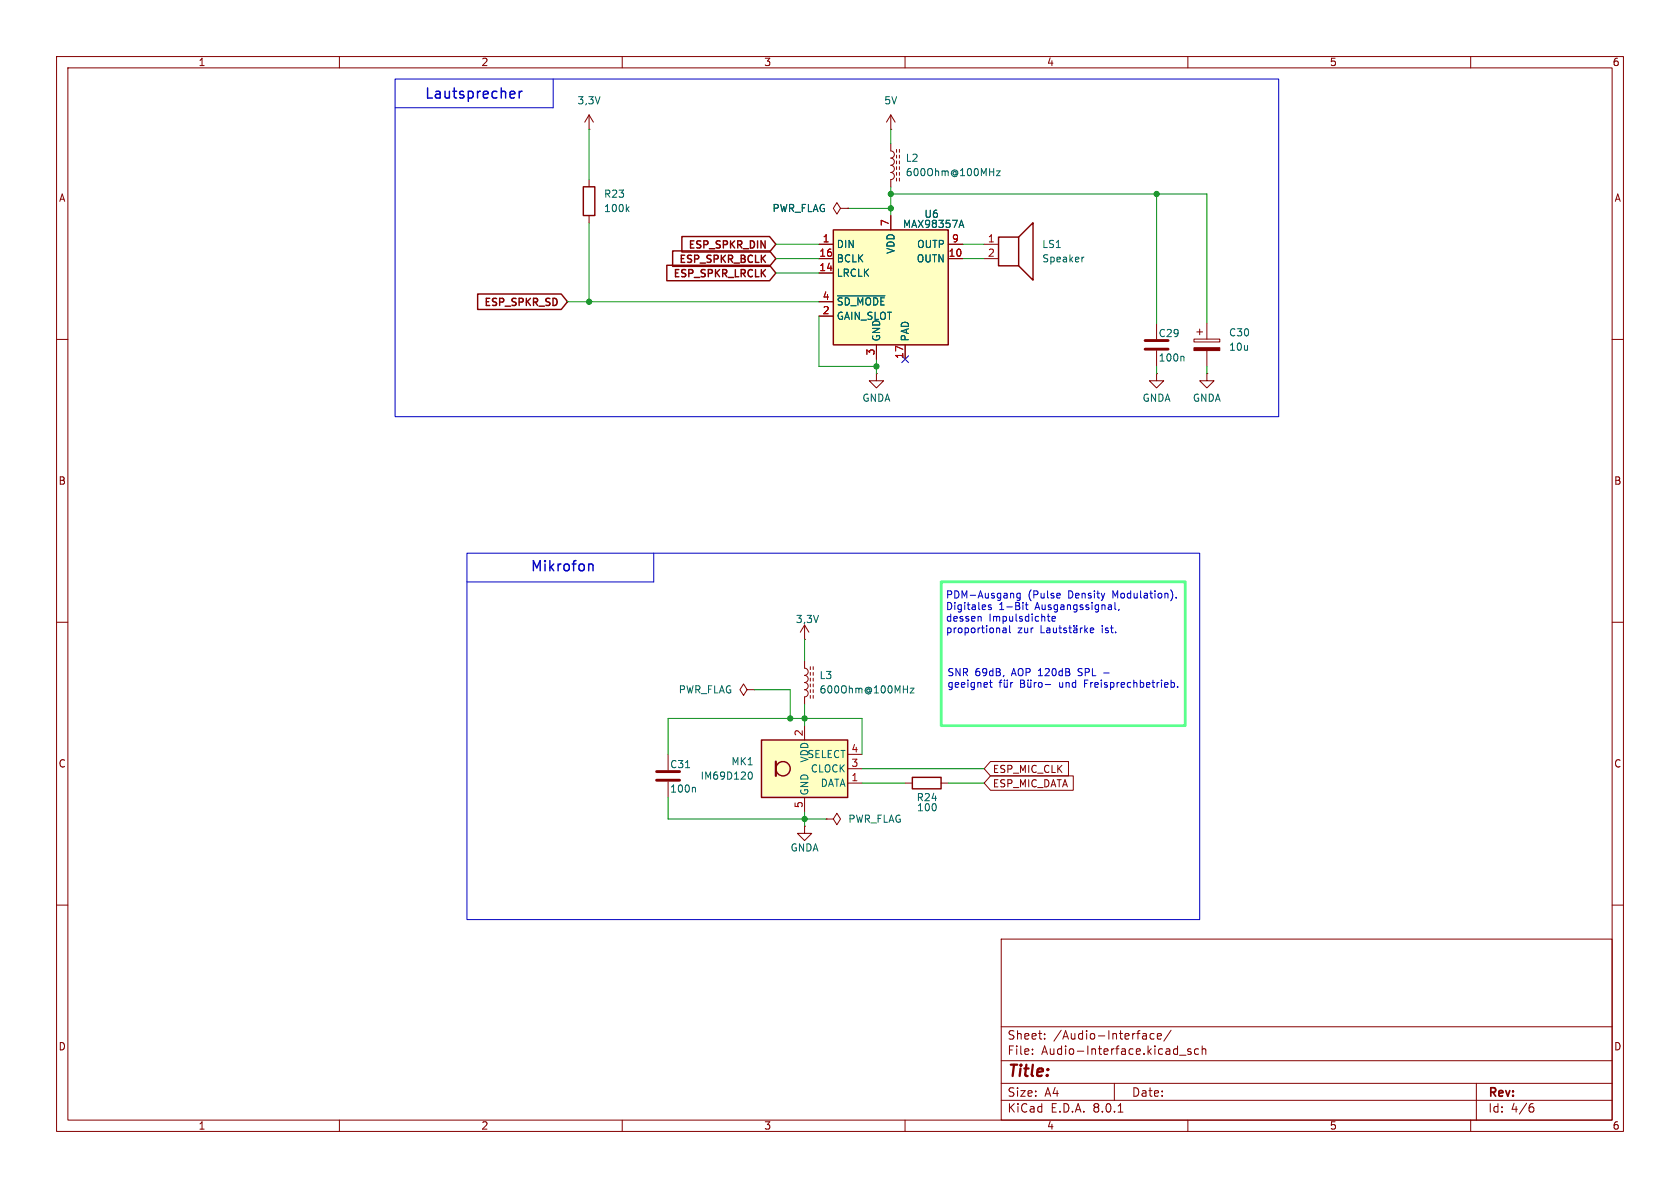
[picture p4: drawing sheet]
<svg xmlns="http://www.w3.org/2000/svg" width="297mm" height="210mm" viewBox="0 0 297 210" stroke-linecap="round" stroke-linejoin="round" font-family="sans-serif">
<g fill="none" stroke="#840000" stroke-width=".18">
<path d="M10 10h277v190h-277zM12 12h273v186h-273zM60 10v2M110 10v2M160 10v2M210 10v2M260 10v2M157.5 26.7a.64 .64 0 0 1 .6 .6 .64 .64 0 0 1-.6 .6 .64 .64 0 0 1 .6 .7 .64 .64 0 0 1-.6 .6 .64 .64 0 0 1 .6 .7 .64 .64 0 0 1-.6 .6 .63 .63 0 0 1 .6 .6 .63 .63 0 0 1-.6 .7v1.2M157.5 25.4v1.3M158.5 26.4v.5M158.5 27.4v.5M158.5 28.4v.6"/>
<path d="M158.5 29.5v.5M158.5 30.5v.5M158.5 31.5v.5M159 26.4v.5M159 27.4v.5M159 28.4v.6M159 29.5v.5M159 30.5v.5M159 31.5v.5M10 60h2M174 43.2h2.5M174 45.7h2.5"/>
<path d="M204.5 57.2v2.7M285 60h2M154.9 66v1.3h1.3l-1.3 1.3-1.2-1.3h1.2M154.9 66h.1M204.5 62v2.8M213.4 66v1.3h1.2l-1.2 1.3-1.3-1.3h1.3M213.4 66h.1M10 110h2M142.2 113h.1M142.2 110.5l-.7 1.3M142.2 110.5v2.5M142.2 110.5l.8 1.3"/>
<path d="M285 110h2M132.1 121.9l-.7-1-.6 1 .6 1 .7-1h1.2M133.3 121.9h.1M10 160h2M285 160h2M177 166h108v32h-108zM60 198v2M110 198v2M160 198v2M177 194.5h108M177 191.5h108M177 187.5h108"/>
<path d="M177 181.5h108M182.5 186.3v.1M182.5 185.5v.1M184.7 183.6v.1M184.7 182.8v.1M197 191.5v3M197.7 196.6h.8M202.2 182.7l.4 .1 .1 .9M202.7 183.6l-.5 .1M202.7 183.1h-.5M204 182.8l-.4-.1-.3 .3v.4l.2 .2h.5M204.6 183.2l.7-.1-.1-.3-.4-.1-.2 .2 .1 .7h.5"/>
<path d="M207 182.1l-1.3 2M208.5 186.5h1.2M210 198v2M210.5 185.5l-.3-.1-.2 .2v.2l.5 .2v.3h-.5M211.9 185.5l-.4-.1-.3 .3v.4l.1 .2h.6M212.5 185.5l.2-.1 .4 .1 .1 .9M212.5 184.9v1.5M260 198v2M261 191.5v6.5M270.6 195.7h.3l.3 .3-.1 .5-.5 .1M271 195.1l-.4 .1"/>
</g>
<path d="M176.2 30.2h.6l-.6 .9h.6M191.6 45.5l-.3 .1M209.1 63l.2 .2v.6" fill="none" stroke="#006464" stroke-width=".18"/>
<path d="M202.4 61.7h4.1M202.4 60.2h4.1" fill="none" stroke="#840000" stroke-width=".51"/>
<path d="M176.5 41.9h3.6v5.1h-3.6zM180.1 41.9l2.5-2.5v10.1l-2.5-2.5" fill="none" stroke="#840000" stroke-width=".25"/>
<path d="M147.3 40.6h20.3v20.4h-20.3z" fill="#ffffc2"/>
<path d="M147.3 40.6h20.3v20.4h-20.3zM161.3 137.4h5.1v2h-5.1z" fill="none" stroke="#840000" stroke-width=".25"/>
<g fill="none" stroke="#840000" stroke-width=".18">
<path d="M148.6 36.8l-.6-1-.7 1 .7 1 .6-1h1.3M149.9 36.8h.1M157.5 38.1v2.5M144.8 43.2h2.5M144.8 45.7h2.5M144.8 48.3h2.5M144.8 55.9h2.5M144.8 53.3h2.5M167.6 43.2h2.6M167.6 45.7h2.6M154.9 61v2.5M160 61v2.5"/>
<path d="M142.2 118.1a.64 .64 0 0 1 .7 .7 .64 .64 0 0 1-.7 .6 .64 .64 0 0 1 .7 .6 .64 .64 0 0 1-.7 .7 .64 .64 0 0 1 .7 .6 .64 .64 0 0 1-.7 .6 .63 .63 0 0 1 .7 .7 .63 .63 0 0 1-.7 .6v1.3M142.2 116.8v1.3M143.3 117.9v.5M143.3 118.9v.5M143.3 119.9v.5M143.8 117.9v.5M143.8 118.9v.5M143.8 119.9v.5M118.1 133.4v2.7M118.1 138.2v2.8M143.3 120.9v.5M143.3 121.9v.5"/>
<path d="M143.3 122.9v.5M143.8 120.9v.5M143.8 121.9v.5M143.8 122.9v.5M160 138.4h1.3M166.4 138.4h1.2"/>
</g>
<path d="M169.7 39.8h.6M170 38.9l.4 1.3M148.1 52.3h8.3M121.2 135.7h.7M122.8 139.2l.2 .2v.6M160.9 121.7h.7l-.7 .8h.7" fill="none" stroke="#006464" stroke-width=".18"/>
<path d="M116.1 137.9h4M116.1 136.4h4" fill="none" stroke="#840000" stroke-width=".51"/>
<path d="M134.6 130.8h15.3v10.2h-15.3z" fill="#ffffc2"/>
<g fill="none" stroke="#840000" stroke-width=".25">
<path d="M103.1 33h2.1v5.1h-2.1zM84.4 52h14.8l1.1 1.3-1.1 1.4h-14.8zM117.9 46.9h18.1l1.2 1.4-1.2 1.3h-18.1zM118.9 44.4h17.1l1.2 1.3-1.2 1.4h-17.1zM120.5 41.8h15.5l1.2 1.4-1.2 1.3h-15.5zM134.6 130.8h15.3v10.2h-15.3z"/>
<circle cx="138.4" cy="135.9" r="1.27"/>
</g>
<path d="M137.2 134.6v2.6" fill="none" stroke="#840000" stroke-width=".38"/>
<g fill="none" stroke="#840000" stroke-width=".18">
<path d="M104.1 22.9h.1M104.1 20.3l-.7 1.3M104.1 20.3v2.6M104.1 31.8v1.2M104.1 38.1v1.3M104.1 20.3l.8 1.3M149.9 36.8h.1M157.5 22.9h.1M157.5 20.3l-.8 1.3M157.5 20.3v2.6M157.5 38.1v2.5M157.5 20.3l.7 1.3"/>
<path d="M144.8 43.2h2.5M144.8 45.7h2.5M144.8 48.3h2.5M144.8 55.9h2.5M144.8 53.3h2.5M167.6 43.2h2.6M167.6 45.7h2.6M211.1 59.9h4.5v.6h-4.5zM211.6 58.7h1M212.1 58.2v1M213.4 57.2v2.7M154.9 61v2.5"/>
<path d="M160 61v2.5M204.5 66v1.3h1.2l-1.2 1.3-1.3-1.3h1.3M204.5 66h.1M213.4 62v2.8M142.2 128.3v2.5M149.9 138.4h2.5M149.9 135.9h2.5M149.9 133.4h2.5M175.1 134.6h13.8v2.6h-13.8l-1.1-1.3zM175.1 137.2h14.6v2.5h-14.6l-1.1-1.3zM142.2 146.1v1.2h1.3l-1.3 1.3-1.2-1.3h1.2M142.2 146.1h.1"/>
<path d="M142.2 141v2.5M146 144.8h1.3l.7-1 .6 1-.6 1-.7-1M146 144.8h.1"/>
</g>
<path d="M110.8 36.9l.4 .5M111.2 36.6l-.5 .4M169.7 39.8h.6M170 38.9l.4 1.3M148.1 52.3h8.3M132.5 136.5h.1a.68 .68 0 0 1 .4 .6 .68 .68 0 0 1-.4 .6h-.1" fill="none" stroke="#006464" stroke-width=".18"/>
<path d="M211.1 61.5h4.5v.5h-4.5z" fill="#840000" stroke="#840000" stroke-width=".18"/>
<g fill="none" stroke="#0000c2" stroke-width=".18">
<path d="M69.8 14h156.3v59.7h-156.3zM97.8 14v5.1h-28M82.5 97.8h129.6v64.8h-129.6zM115.6 97.8v5.1h-33.1M173.4 109l.1 .8M174.8 107v.3l.4 .1 .1 .2-.2 .2-.4-.1M177.5 119.4l-.1 .2M177.8 111.1l.1 .8M177.9 111.3l-.4 .1-.2 .2 .2 .3 .4-.1M178.5 110.6v1.1l.2 .2M179.1 104.9l.1 .8M180.4 104.9v1l-.3 .2h-.3"/>
<path d="M180.4 104.9h-.4l-.2 .2 .1 .6h.5M180.8 106.5v.1M180.8 106.9v.9M181.4 106.5v1.1l.3 .2M184 110.6v1.3h.6M185.2 111h.2l.2 .2v.7M185.3 108.5v1.1l.3 .2M185.6 111.3l-.4 .1-.2 .2 .2 .3 .4-.1M186 109v.7h.5M186.2 111l.1 .8 .3 .1 .2-.2M186.5 109l.1 .3-.6 .1M186.8 111v.9"/>
<path d="M187.2 111h.5M187.2 104.9l.2 .3-.6 .1M187.4 110.6v1.1l.3 .2M187.4 105.7h-.2M188.5 111.1l-.3-.1-.2 .2 .1 .2 .4 .1v.3h-.5M188.9 111h.5M189.1 110.6v1.1l.3 .2M189.8 111.1h.5l.1 .8M189.8 110.6v.1M190.3 110.6v.1M190.4 111.3l-.4 .1-.2 .2 .2 .3 .4-.1M191 111v.9"/>
<path d="M191.4 111l-.4 .2M191.8 110.6v1.3M191.9 111.4l.4 .5M192.3 111l-.5 .5M192.8 111.4l.6-.1-.1-.2-.4-.1-.1 .2v.6h.5M195.1 119h1M197.1 106.5v1.1l.2 .2M197.8 107.7l-.1 .2M207.1 104.5l.2 .6-.2 .9M207.9 105.6v.1M174.9 120.6h.5M175.1 120.2v1.1l.3 .2"/>
<path d="M176.6 120.6h.5M176.8 120.4v1.1M177.5 120.6l.1 .8 .3 .1 .2-.1M177.6 120.2v.1M178.1 120.2v.1M178.1 120.6v.9M178.7 120.6v.9M179 120.6l-.3 .3M180.4 120.2v1.3l.7-.1 .1-.3-.3-.3M180.4 120.8h.5M181 120.3l.1 .3-.2 .2M181.7 120.6l.1 .8 .3 .1 .1-.1"/>
<path d="M182.2 120.6v.9M182.8 120.6v.9M183.2 120.6l-.4 .3M183.7 120.7l.3-.1 .2 .3v.4l-.2 .2-.3-.1-.1-.1zM184.8 121h.9M207 120.7l.4-.1 .2 .3-.1 .5h-.5M207 120.2v1.3M208.2 121.4v.1"/>
</g>
<path d="M91.8 16.1v1.2M92.3 16.1l-.3 .1-.2 .3" fill="none" stroke="#0000c2" stroke-width=".25"/>
<path d="M166.4 102.9h43.1v25.4h-43.1z" fill="none" stroke="#5aff8d" stroke-width=".5"/>
<g fill="none" stroke="#009600" stroke-width=".18">
<path d="M104.1 22.9v8.9M104.1 39.4v13.9M149.9 36.8h7.6M157.5 22.9v2.5M157.5 33v5.1M157.5 34.3h55.9v22.9M204.5 34.3v22.9M100.3 53.3h44.5M137.2 43.2h7.6M137.2 45.7h7.6M137.2 48.3h7.6M144.8 55.9v8.9h10.1"/>
<path d="M170.2 43.2h3.8M170.2 45.7h3.8M154.9 63.5v2.5M204.5 64.8v1.2M213.4 64.8v1.2M142.2 113v3.8M118.1 133.4v-6.4h34.3v6.4M133.3 121.9h6.4v5.1M142.2 124.5v3.8M152.4 138.4h7.6M152.4 135.9h21.6M167.6 138.4h6.4"/>
<path d="M118.1 141v3.8h27.9M142.2 143.5v2.6"/>
</g>
<path d="M159.4 62.9l1.2 1.2M160.6 62.9l-1.2 1.2" fill="none" stroke="#000084" stroke-width=".18"/>
<g fill="#009600" stroke="#009600" stroke-width=".18">
<circle cx="104.1" cy="53.3" r=".46"/>
<circle cx="142.2" cy="127" r=".46"/>
<circle cx="142.2" cy="144.8" r=".46"/>
<circle cx="139.7" cy="127" r=".46"/>
<circle cx="157.5" cy="34.3" r=".46"/>
<circle cx="154.9" cy="64.8" r=".46"/>
<circle cx="157.5" cy="36.8" r=".46"/>
<circle cx="204.5" cy="34.3" r=".46"/>
</g>
<text font-size="2.8" fill="#840000" x="178" y="190.9">Title:</text>
<g font-size="2.5" fill="#0000c2">
<text x="75" y="17.8">Lautsprecher</text>
<text x="93.7" y="101.4">Mikrofon</text>
</g>
<g font-size="2.1" fill="#840000">
<text x="178" y="184">Sheet:</text>
<text x="186.2" y="184">/Audio-Interface/</text>
<text x="178" y="186.7">File:</text>
<text x="184.1" y="186.7">Audio-Interface.kicad_sch</text>
<text x="178" y="196.9">KiCad</text>
<text x="178" y="194.1">Size:</text>
<text x="184.7" y="194.1">A4</text>
<text x="185.7" y="196.9">E.D.A.</text>
<text x="193.3" y="196.9">8.0.1</text>
<text x="200" y="194.1">Date:</text>
<text x="263" y="194.3">Rev:</text>
<text x="263" y="196.9">Id:</text>
<text x="267.1" y="196.9">4/6</text>
</g>
<g font-size="1.8" fill="#840000">
<text x="35" y="11.9">1</text>
<text x="85" y="11.9">2</text>
<text x="135" y="11.9">3</text>
<text x="185" y="11.9">4</text>
<text x="235" y="11.9">5</text>
<text x="285" y="11.9">6</text>
<text x="10.3" y="35.9">A</text>
<text x="285.3" y="35.9">A</text>
<text x="119.8" y="46.8">ESP_SPKR_BCLK</text>
<text x="121.4" y="44.3">ESP_SPKR_DIN</text>
<text x="118.8" y="49.4">ESP_SPKR_LRCLK</text>
<text x="85.3" y="54.4">ESP_SPKR_SD</text>
<text x="10.3" y="85.9">B</text>
<text x="285.3" y="85.9">B</text>
<text x="10.3" y="135.9">C</text>
<text x="175.4" y="136.8">ESP_MIC_CLK</text>
<text x="285.3" y="135.9">C</text>
<text x="175.4" y="139.4">ESP_MIC_DATA</text>
<text x="10.3" y="185.9">D</text>
<text x="285.3" y="185.9">D</text>
<text x="35" y="199.9">1</text>
<text x="85" y="199.9">2</text>
<text x="135" y="199.9">3</text>
<text x="185" y="199.9">4</text>
<text x="235" y="199.9">5</text>
<text x="285" y="199.9">6</text>
</g>
<g font-size="1.8" fill="#006464">
<text x="102" y="18.6">3,3V</text>
<text x="156.2" y="18.6">5V</text>
<text x="160" y="28.8">L2</text>
<text x="106.7" y="35.2">R23</text>
<text x="160" y="31.3">600Ohm@100MHz</text>
<text x="106.7" y="37.7">100k</text>
<text x="136.5" y="37.7">PWR_FLAG</text>
<text x="159.5" y="40.5">MAX98357A</text>
<text x="163.3" y="38.7">U6</text>
<text x="147.8" y="44">DIN</text>
<text x="147.8" y="46.6">BCLK</text>
<text x="158.3" y="45" transform="rotate(-90 158.3 45)">VDD</text>
<text x="162" y="46.6">OUTN</text>
<text x="162" y="44">OUTP</text>
<text x="184.2" y="44">LS1</text>
<text x="184.2" y="46.6">Speaker</text>
<text x="147.8" y="49.1">LRCLK</text>
<text x="147.8" y="56.7">GAIN_SLOT</text>
<text x="147.8" y="54.2">~{SD_MODE}</text>
<text x="204.7" y="59.8">C29</text>
<text x="217.2" y="59.7">C30</text>
<text x="155.8" y="60.5" transform="rotate(-90 155.8 60.5)">GND</text>
<text x="160.9" y="60.5" transform="rotate(-90 160.9 60.5)">PAD</text>
<text x="204.7" y="64.1">100n</text>
<text x="217.2" y="62.2">10u</text>
<text x="152.4" y="71.2">GNDA</text>
<text x="201.9" y="71.2">GNDA</text>
<text x="210.8" y="71.2">GNDA</text>
<text x="140.6" y="110.3">3,3V</text>
<text x="119.9" y="122.8">PWR_FLAG</text>
<text x="144.8" y="122.8">600Ohm@100MHz</text>
<text x="144.8" y="120.2">L3</text>
<text x="118.4" y="136">C31</text>
<text x="129.2" y="135.5">MK1</text>
<text x="142.6" y="134.2">SELECT</text>
<text x="143.1" y="134.9" transform="rotate(-90 143.1 134.9)">VDD</text>
<text x="143.2" y="136.8">CLOCK</text>
<text x="118.4" y="140.3">100n</text>
<text x="123.8" y="138">IM69D120</text>
<text x="143.1" y="140.7" transform="rotate(-90 143.1 140.7)">GND</text>
<text x="145" y="139.3">DATA</text>
<text x="162" y="141.8">R24</text>
<text x="162" y="143.6">100</text>
<text x="149.9" y="145.6">PWR_FLAG</text>
<text x="139.7" y="150.7">GNDA</text>
</g>
<g font-size="1.8" fill="#a90000">
<text x="157.2" y="40.1" transform="rotate(-90 157.2 40.1)">7</text>
<text x="144.7" y="45.5">16</text>
<text x="145.3" y="42.9">1</text>
<text x="167.6" y="45.5">10</text>
<text x="168.2" y="42.9">9</text>
<text x="174.6" y="42.9">1</text>
<text x="174.6" y="45.5">2</text>
<text x="144.7" y="48">14</text>
<text x="145.3" y="53.1">4</text>
<text x="145.3" y="55.6">2</text>
<text x="154.7" y="62.9" transform="rotate(-90 154.7 62.9)">3</text>
<text x="159.8" y="63.5" transform="rotate(-90 159.8 63.5)">17</text>
<text x="142" y="130.2" transform="rotate(-90 142 130.2)">2</text>
<text x="150.4" y="135.6">3</text>
<text x="150.4" y="133.1">4</text>
<text x="142" y="142.9" transform="rotate(-90 142 142.9)">5</text>
<text x="150.4" y="138.2">1</text>
</g>
<g font-size="1.8" fill="#0000c2">
<text x="167.1" y="106">PDM-Ausgang</text>
<text x="181.7" y="106">(Pulse</text>
<text x="188.9" y="106">Density</text>
<text x="197" y="106">Modulation).</text>
<text x="167.1" y="108">Digitales</text>
<text x="167.1" y="110.1">dessen</text>
<text x="167.1" y="112.1">proportional</text>
<text x="174.8" y="110.1">Impulsdichte</text>
<text x="176.6" y="108">1-Bit</text>
<text x="179.9" y="112.1">zur</text>
<text x="183.1" y="108">Ausgangssignal,</text>
<text x="195.1" y="112.1">ist.</text>
<text x="167.4" y="119.7">SNR</text>
<text x="172.4" y="119.7">69dB,</text>
<text x="179" y="119.7">AOP 120dB</text>
<text x="191.1" y="119.7">SPL</text>
<text x="167.4" y="121.8">geeignet</text>
<text x="187.5" y="121.8">und</text>
<text x="192.1" y="121.8">Freisprechbetrieb.</text>
</g>
</svg>
